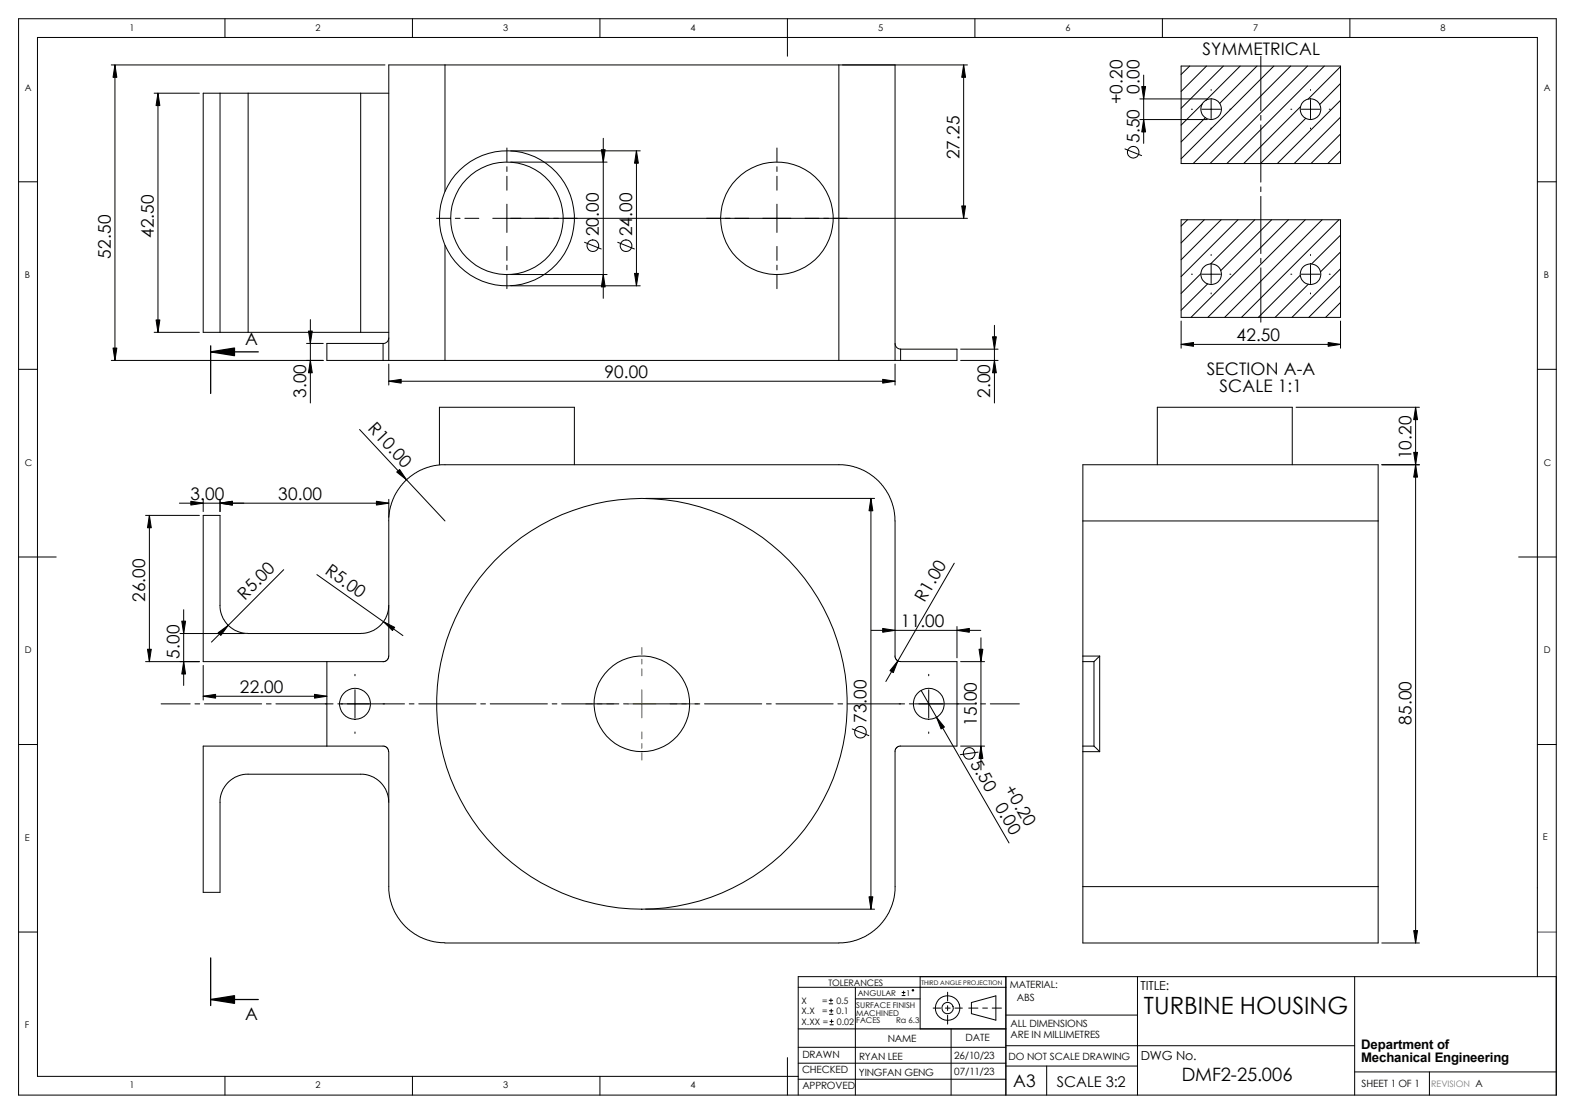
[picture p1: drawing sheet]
<svg xmlns="http://www.w3.org/2000/svg" width="420mm" height="297mm" viewBox="0 0 420 297" stroke-linecap="round" stroke-linejoin="round" font-family="sans-serif">
<path d="M410 248.5h5" fill="none" stroke="#00f" stroke-width=".27"/>
<g fill="none" stroke="#000" stroke-width=".27">
<path d="M5 5h410v287h-410zM29.7 17.3h73M30.6 17.3v78.8M60 5v5M110 5v5M118.7 17.3h-15v78.8M118.7 17.3v33.7M118.7 17.3h105M160 5v5M210 5v10M223.7 17.3v78.8M223.7 17.3h15v78.8"/>
<path d="M224.7 17.3h33.3M257 17.3v40.9M260 5v5M310 5v5M315 17.6h42.5v26h-42.5zM317.2 17.6l-2.2 2.3M321.7 17.6l-6.7 6.8M326.2 17.6l-11.2 11.3M330.7 17.6l-9.1 9.2M335.2 17.6l-10 10M336.2 15v14.5M339.7 17.6l-24.7 24.7"/>
<path d="M344.2 17.6l-26 26M348.7 17.6l-26 26M353.1 17.6l-25.9 26M357.5 17.8l-8.7 8.6M360 5v5M41.1 24.8h12.1M42.1 24.8v63.8M58.7 24.8h7.5M58.7 24.8v63.8M58.7 24.8h-4.5v63.8h4.5M66.2 24.8h30M66.2 24.8v63.8"/>
<path d="M96.2 24.8h7.5M96.2 24.8v63.8M135.2 39.5v3.7M160.9 36.9v42.6M207.2 39.5v3.7M300 39.7l4.4 1.8M304 31.9h17.9M304 26.4h17.9M305 20v18.2M317.7 29.1h.3M320.5 29.1h5M320.6 27.7l-5.6 5.7"/>
<path d="M321.4 31.4l-6.4 6.4M323 23.9v.2M323 26.6v5M323 34.1v.3M328 29.1h.2M336.2 30.8v1.2M336.2 33.3v15.3M344.2 29.1h.3M346.8 28.4l-15.2 15.2M347 29.1h5M348.2 31.5l-12.1 12.1M349.5 23.9v.2"/>
<path d="M349.5 26.6v5M349.5 34.1v.3M354.5 29.1h.2M357.5 22.3l-5.6 5.6M357.5 26.8l-16.9 16.8M357.5 31.2l-12.4 12.4M357.5 35.7l-7.9 7.9M5 48.5h5M116.4 58.2h3.7M121.4 58.2h1.3M124 58.2h3.7M131.4 58.2h126.6"/>
<path d="M135.2 44.4v1.3M135.2 47v3.7M135.2 54.4v7.6M136.2 40.2h34.5M136.2 43.2h25.7M169.7 40.2v36M207.2 44.4v1.3M207.2 47v3.7M207.2 54.4v7.6M315 58.6h42.5v26h-42.5zM316.7 58.6l-1.7 1.7M321.1 58.6l-6.1 6.2"/>
<path d="M325.6 58.6l-10.6 10.7M330.1 58.6l-15.1 15.1M334.6 58.6l-11.8 11.8M336.2 49.8v1.3M336.2 52.4v15.2M339.1 58.6l-13.6 13.5M343.6 58.6l-26 26M348.1 58.6l-26 26M352.6 58.6l-26 26M357 58.6l-26 26M357.5 40.2l-3.4 3.4M410 48.5h5"/>
<path d="M118.7 65.4v30.7M135.2 65.7v3.7M135.2 70.7v1.3M135.2 73.2v3.8M136.2 73.2h25.7M136.2 76.2h34.5M155.9 64.6l4.4 1.8M164.7 64.6l4.5 1.8M207.2 65.7v3.7M207.2 70.7v1.3M207.2 73.2v3.8M317.7 73.1h.3"/>
<path d="M320.2 73l-5.2 5.2M320.5 73.1h5M322 75.7l-7 7M323 67.9v.2M323 70.6v5M323 78.1v.3M328 73.1h.2M336.2 68.9v1.2M336.2 71.4v14.5M344.2 73.1h.3M346.7 73.4l-11.2 11.2M347 73.1h5"/>
<path d="M348.9 75.8l-8.9 8.8M349.5 67.9v.2M349.5 70.6v5M349.5 78.1v.3M354.5 73.1h.2M357.5 62.7l-7.7 7.7M357.5 67.2l-5.4 5.3M357.5 71.7l-13 12.9M357.5 76.2l-8.5 8.4M5 98.5h5M29.7 96.1h56.5M41.1 88.6h12.1"/>
<path d="M58.7 88.6h7.5M66.2 88.6h30M81.7 91.6h4.5M82.8 85.2v22.2M96.2 88.6h7.5M102.2 91.6h-15v4.5h15M102.2 91.6v4.5M102.2 96.1h1.5M103.7 97.1v5.6M103.7 90.1a1.45 1.45 0 0 1-1.5 1.5M103.7 96.1h15M118.7 96.1h105"/>
<path d="M223.7 96.1h15M238.7 91.6a1.52 1.52 0 0 0 1.5 1.5M238.7 96.1h1.5M238.7 97.1v5.6M240.2 93.1h15v3h-15M240.2 93.1v3M256.2 96.1h9.9M256.2 93.1h9.9M265.2 86.7v20.7M315 85.6v7.2M315 91.8h42.5M357.5 80.6l-4 4"/>
<path d="M357.5 85.6v7.2M410 98.5h5M95.9 114.5l22.8 24.4M103.7 101.6h135M345.6 108.6h32.9M377.5 108.6v142.8M38.8 137.4h14.4M39.8 137.4v39M47.8 134.2h55.9M54.2 133.1v3.3M58.7 133.1v3.3M103.7 133.1v4.8"/>
<path d="M117.2 123.9v-15.3h36v15.3M172.2 132.9h61M223.7 123.9l2.7 .2 2 .5 2.2 1 2.4 1.6 2 1.9 1.3 1.8 .9 1.6 .9 2.4 .6 4 .1 36.7 .6 .6 .8 .2h15v22.5h-15M223.7 123.9h-106.2l-2.5 .4-2.1 .7-1.6 .8-1.9 1.2-2.1 2.1-2.2 3.4-1.2 3.4-.2 1.9v37.1l-.2 .6-.4 .6-.9 .3M232.2 132.9v109.5M288.8 138.9v36M288.8 138.9h78.7M308.6 123.9v-15.3h36v15.3M367.5 138.9v97.5M367.5 138.9v-15h-78.7v15M368.5 123.9h10M5 148.5h10"/>
<path d="M75.6 151.9l-19.2 19.3M84.5 153.2l22.9 16.3M254.5 150.2l-18.3 31.5M405 148.5h10M38.8 176.4h14.4M48 168.9h17.2M49 162.6v20.2M54.2 177.4v9.2M58.7 161.4v-24h-4.5v39h48M87.2 176.4v22.5M94.7 179.8v.4M103.7 161.4l-.4 2.3-.6 1.4-.8 1.2-2 1.6-2.4 .9-31.3 .1-2.7-.5-1.1-.5-1.4-1.1-1.6-2.2-.6-1.8-.2-1.4"/>
<path d="M232.3 168.1h29.2M247.6 179.8v.4M255.2 167v8.4M256.2 176.4h6.4M261.6 170.1v35.2M288.8 176.4h2.9M288.8 176.4v22.5M288.8 174.9h4.4M288.8 174.9v1.5M291.7 176.4v22.5M293.2 174.9v25.5M293.2 174.9l-1.5 1.5"/>
<path d="M5 198.5h5M43 187.7h7.7M52 187.7h1.3M54.2 185.6h33M54.5 187.7h15.3M71 187.7h1.3M73.6 187.7h15.2M90.1 187.7h17.8M94.7 183.9v7.5M94.7 195.2v.3M109.1 187.7h1.3M111.7 187.7h15.2"/>
<path d="M128.2 187.7h1.3M130.7 187.7h15.3M147.2 187.7h1.3M149.8 187.7h15.2M166.3 187.7h1.3M168.8 187.7h15.3M185.3 187.7h1.3M187.9 187.7h15.2M204.4 187.7h1.3M206.9 187.7h15.3M223.4 187.7h1.3M226 187.7h15.2"/>
<path d="M227.2 194.4l4.5 1.7M240.2 198.9l-1 .3-.5 .8v36.4M242.5 187.7h1.3M243.9 187.7h16.4M245.6 184.1l23.5 40.6M247.6 183.9v7.5M247.6 195.2v.3M256.2 198.9h6.4M261.5 187.7h1.3M264.1 187.7h7.7M288.8 198.9h2.9M288.8 198.9v1.5"/>
<path d="M291.7 198.9l1.5 1.5M410 198.5h5M66.1 206.4l-2.3 .4-1.8 .8-1.9 1.8-1 1.8-.4 1.9v24.8h-4.5v-39h48.3l.8 .5 .3 1 .1 37.1 .7 3.6 1.6 3.3 1.3 1.8 2.1 2 2.3 1.5 2.2 .9 2 .5 2.7 .3M66.2 206.4l31.3 .1 2.4 .8 2 1.7 .8 1.2 .6 1.3 .4 2.4M260.8 200.5l-4.7 .7M288.8 200.4v36M288.8 200.4h4.4M238.7 236.4l-.2 2.7-.8 2.7-1.2 2.5-1.7 2.2-1.6 1.5-2.3 1.6-2.5 1.1-2.5 .5-2.2 .2h-105M288.8 236.4h78.7M288.8 236.4v15h78.7v-15M5 248.5h5M172.2 242.4h61"/>
<path d="M368.5 251.4h10M212.9 263.2h55.3M212.9 279.2h55.3M212.9 274.3h55.3M221.1 267.6h.9M221.1 266.7h.9M221.2 270.4h.9M221.2 269.5h.9M221.3 273.2h.9M221.3 272.3h.9M221.6 266.3v.9M221.7 269.1v.9"/>
<path d="M221.7 271.9v.9M228.1 266.3h17.3M228.1 263.2v28.8M240.5 265.4h.8M240.5 264.6h.8M241 264.2v.8M245.4 260.4v13.9M248.8 268.8h2M252.1 268.8h1.3M252.7 264.5v2.4M252.7 268.1v1.3M252.7 270.7v2.3"/>
<path d="M253.6 274.3v17.7M254.6 268.8h2M258.3 268.8h2.5M259 267.3l6.6-1.8v6.5l-6.6-1.7zM262 268.8h1.3M264.6 268.8h2.4M268.2 278.8h93M268.2 260.4v31.6M268.2 270.6h35.1M303.3 260.4v31.6M361.2 260.4v31.6M410 260.4v-250.4h-400v277h202.9"/>
<path d="M415 260.4h-202.1v31.6M60 287v5M110 287v5M160 287v5M210 282v10M212.9 283.5h55.3M212.9 287.7h55.3M268.2 284.2h35.1M279.1 284.2v7.8M361.2 285.8h53.8M381.2 285.8v6.2"/>
<circle cx="323" cy="29.1" r="2.75"/>
<circle cx="349.5" cy="29.1" r="2.75"/>
<circle cx="135.2" cy="58.2" r="18"/>
<circle cx="135.2" cy="58.2" r="15"/>
<circle cx="207.2" cy="58.2" r="15"/>
<circle cx="302.2" cy="40.6" r="1.56"/>
<circle cx="158.1" cy="65.5" r="1.55"/>
<circle cx="166.9" cy="65.5" r="1.55"/>
<circle cx="323" cy="73.1" r="2.75"/>
<circle cx="349.5" cy="73.1" r="2.75"/>
<circle cx="94.7" cy="187.6" r="4.1"/>
<circle cx="171.2" cy="187.7" r="54.7"/>
<circle cx="171.2" cy="187.7" r="12.7"/>
<circle cx="229.4" cy="195.2" r="1.56"/>
<circle cx="247.7" cy="187.6" r="4.1"/>
<circle cx="258.4" cy="200.9" r="1.56"/>
<circle cx="243.4" cy="264" r=".19"/>
<circle cx="252.7" cy="268.8" r="1.52"/>
<circle cx="252.7" cy="268.8" r="3.3"/>
</g>
<g fill="#000" stroke="#000" stroke-width=".27">
<path d="M30.6 17.3l.6 3.3h-1.1zM257 17.3l.5 3.3h-1zM42.1 24.8l.5 3.4h-1zM304.5 23.1h1l-.5 3.3zM305 31.9l.5 3.3h-1zM160.4 39.9h1l-.5 3.3zM169.7 40.2l.5 3.3h-1zM256.5 54.9h1l-.5 3.3zM160.9 73.2l.5 3.3h-1zM169.2 72.9h1l-.5 3.3zM30.1 92.8h1.1l-.6 3.3zM41.6 85.3h1l-.5 3.3z"/>
<path d="M82.3 88.3h1l-.5 3.3zM82.8 96.1l.5 3.3h-1zM264.7 89.8h1l-.5 3.3zM265.2 96.1l.5 3.3h-1zM315 91.8l3.3-.5v1zM354.2 91.3l3.3 .5-3.3 .5zM103.7 101.6l3.3-.5v1.1zM235.4 101.1l3.3 .5-3.3 .6zM377.5 108.6l.5 3.3h-1zM39.8 137.4l.5 3.3h-1zM50.9 133.6l3.3 .6-3.3 .5zM58.7 134.2l3.3-.6v1.1z"/>
<path d="M100.4 133.6l3.3 .6-3.3 .5zM105.8 125.9l.8-.7 1.8 2.7zM232.2 132.9l.5 3.3h-1zM377.5 123.9l.5 3.3h-1zM377 120.6h1l-.5 3.3zM39.3 173.1h1l-.5 3.3zM49 176.4l.5 3.3h-1zM48.5 165.6h1l-.5 3.3zM58.2 168.7l2.7-2-2 2.7zM102.3 165.8l2.9 1.5-.6 .8zM235.4 167.6l3.3 .5-3.3 .5zM239.4 176.2l-1.2 3.1-.9-.5z"/>
<path d="M255.2 168.1l3.3-.5v1zM261.1 173.1h1l-.5 3.3zM54.2 185.6l3.3-.5v1zM83.9 185.1l3.3 .5-3.3 .5zM249.7 191.2l2.1 2.6-.8 .6zM261.6 198.9l.5 3.3h-1zM231.7 239.1h1l-.5 3.3zM377 248.1h1l-.5 3.3z"/>
</g>
<g fill="none" stroke="#808000" stroke-width=".27">
<path d="M171.2 172.6v1.9M171.2 175.8v1.2M171.2 178.3v1.9M156.2 187.7h1.8M159.3 187.7h1.2M161.8 187.7h1.9M167.4 187.7h7.5M171.2 183.9v7.5M171.2 195.2v1.8M171.2 198.2v1.3M178.7 187.7h1.8M181.8 187.7h1.2"/>
<path d="M184.3 187.7h1.9M171.2 200.8v1.8"/>
</g>
<path d="M56.2 93.8l6.3-1v2zM56.2 266.5l6.3-1v2z" fill="#000" stroke="#000" stroke-width=".34"/>
<path d="M56.2 93.8h12.7M56.2 92.2v12.7M56.2 255.4v12.7M56.2 266.5h12.7" fill="none" stroke="#000" stroke-width=".34"/>
<text font-size="6.3" x="305.1" y="270.3">TURBINE HOUSING</text>
<text font-size="4.9" x="315.1" y="288.3">DMF2-25.006</text>
<g font-size="4.6">
<text x="320.6" y="14.7">SYMMETRICAL</text>
<text x="299.3" y="27.7" transform="rotate(-90 299.3 27.7)">+0.20</text>
<text x="303.9" y="24.9" transform="rotate(-90 303.9 24.9)">0.00</text>
<text x="303.8" y="38.1" transform="rotate(-90 303.8 38.1)">5.50</text>
<text x="255.9" y="42.5" transform="rotate(-90 255.9 42.5)">27.25</text>
<text x="41" y="63.5" transform="rotate(-90 41 63.5)">42.50</text>
<text x="159.7" y="63" transform="rotate(-90 159.7 63)">20.00</text>
<text x="168.6" y="63" transform="rotate(-90 168.6 63)">24.00</text>
<text x="29.5" y="68.9" transform="rotate(-90 29.5 68.9)">52.50</text>
<text x="65.4" y="91.9">A</text>
<text x="329.7" y="90.9">42.50</text>
<text x="161.2" y="100.7">90.00</text>
<text x="321.8" y="100">SECTION A-A</text>
<text x="81.7" y="106.1" transform="rotate(-90 81.7 106.1)">3.00</text>
<text x="264.1" y="106.1" transform="rotate(-90 264.1 106.1)">2.00</text>
<text x="325.2" y="104.5">SCALE 1:1</text>
<text x="97.9" y="114.4" transform="rotate(47 97.9 114.4)">R10.00</text>
<text x="376.4" y="122.5" transform="rotate(-90 376.4 122.5)">10.20</text>
<text x="50.8" y="133.2">3.00</text>
<text x="74.2" y="133.2">30.00</text>
<text x="86.4" y="152.7" transform="rotate(36 86.4 152.7)">R5.00</text>
<text x="38.7" y="160.5" transform="rotate(-90 38.7 160.5)">26.00</text>
<text x="65.3" y="160.1" transform="rotate(-45 65.3 160.1)">R5.0</text>
<text x="246.6" y="160.8" transform="rotate(-60 246.6 160.8)">R1.0</text>
<text x="240.2" y="167.1">11.00</text>
<text x="47.9" y="175.7" transform="rotate(-90 47.9 175.7)">5.00</text>
<text x="64" y="184.7">22.00</text>
<text x="231.1" y="192.7" transform="rotate(-90 231.1 192.7)">73.00</text>
<text x="260.5" y="193.5" transform="rotate(-90 260.5 193.5)">15.00</text>
<text x="376.4" y="193.2" transform="rotate(-90 376.4 193.2)">85.00</text>
<text x="258.7" y="203.6" transform="rotate(60 258.7 203.6)">5.50</text>
<text x="265.2" y="215.1" transform="rotate(60 265.2 215.1)">0.00</text>
<text x="267.7" y="210.4" transform="rotate(60 267.7 210.4)">+0.20</text>
<text x="65.4" y="271.9">A</text>
<text x="270.2" y="289.8">A3</text>
</g>
<text font-size="3.9" x="281.9" y="289.7">SCALE 3:2</text>
<g font-size="3.5">
<text x="363" y="279.6">Department of</text>
<text x="363" y="283.1">Mechanical Engineering</text>
</g>
<g font-size="3.3">
<text x="304.2" y="264">TITLE:</text>
<text x="304.2" y="282.5">DWG No.</text>
</g>
<g font-size="2.7">
<text x="269.2" y="263.5">MATERIAL:</text>
<text x="271.2" y="267">ABS</text>
<text x="269.5" y="273.7">ALL DIMENSIONS</text>
<text x="236.7" y="277.8">NAME</text>
<text x="257.5" y="277.6">DATE</text>
<text x="269.5" y="276.6">ARE IN MILLIMETRES</text>
<text x="213.9" y="286.1">CHECKED</text>
<text x="214" y="282">DRAWN</text>
<text x="229" y="286.8">YINGFAN GENG</text>
<text x="229.1" y="282.6">RYAN LEE</text>
<text x="254.4" y="282.4">26/10/23</text>
<text x="254.5" y="286.7">07/11/23</text>
<text x="268.9" y="282.5">DO NOT SCALE DRAWING</text>
<text x="214" y="290.4">APPROVED</text>
<text x="363.1" y="289.8">SHEET 1 OF 1</text>
</g>
<g font-size="2.5">
<text x="34.5" y="8.2">1</text>
<text x="84.2" y="8.2">2</text>
<text x="134.2" y="8.2">3</text>
<text x="184.1" y="8.2">4</text>
<text x="234.2" y="8.2">5</text>
<text x="284.1" y="8.2">6</text>
<text x="334.1" y="8.2">7</text>
<text x="384.1" y="8.2">8</text>
<text x="6.6" y="24.2">A</text>
<text x="411.6" y="24.2">A</text>
<text x="6.6" y="74.2">B</text>
<text x="411.6" y="74.2">B</text>
<text x="6.6" y="124.2">C</text>
<text x="411.6" y="124.2">C</text>
<text x="6.6" y="174.2">D</text>
<text x="411.6" y="174.2">D</text>
<text x="6.6" y="224.2">E</text>
<text x="411.4" y="223.9">E</text>
<text x="6.6" y="274.2">F</text>
<text x="34.5" y="290.2">1</text>
<text x="84.2" y="290.2">2</text>
<text x="134.2" y="290.2">3</text>
<text x="184.1" y="290.2">4</text>
</g>
<g font-size="2.4">
<text x="220.9" y="262.8">TOLERANCES</text>
<text x="213.7" y="267.6">X</text>
<text x="219.2" y="267.6">=</text>
<text x="223" y="267.6">0.5</text>
<text x="213.7" y="270.4">X.X</text>
<text x="213.7" y="273.2">X.XX =</text>
<text x="219.3" y="270.4">=</text>
<text x="223.1" y="270.4">0.1</text>
<text x="223.2" y="273.2">0.02</text>
</g>
<text font-size="2.4" fill="#808080" x="381.7" y="289.8">REVISION A</text>
<g font-size="2.1">
<text x="228.3" y="268.6">SURFACE FINISH</text>
<text x="228.7" y="265.5">ANGULAR</text>
<text x="241.6" y="265.5">1</text>
<text x="228.3" y="270.8">MACHINED</text>
<text x="228.3" y="272.9">FACES</text>
<text x="239" y="272.9">Ra 6.3</text>
</g>
<text font-size="1.7" x="245.7" y="262.5">THIRD ANGLE PROJECTION</text>
</svg>
